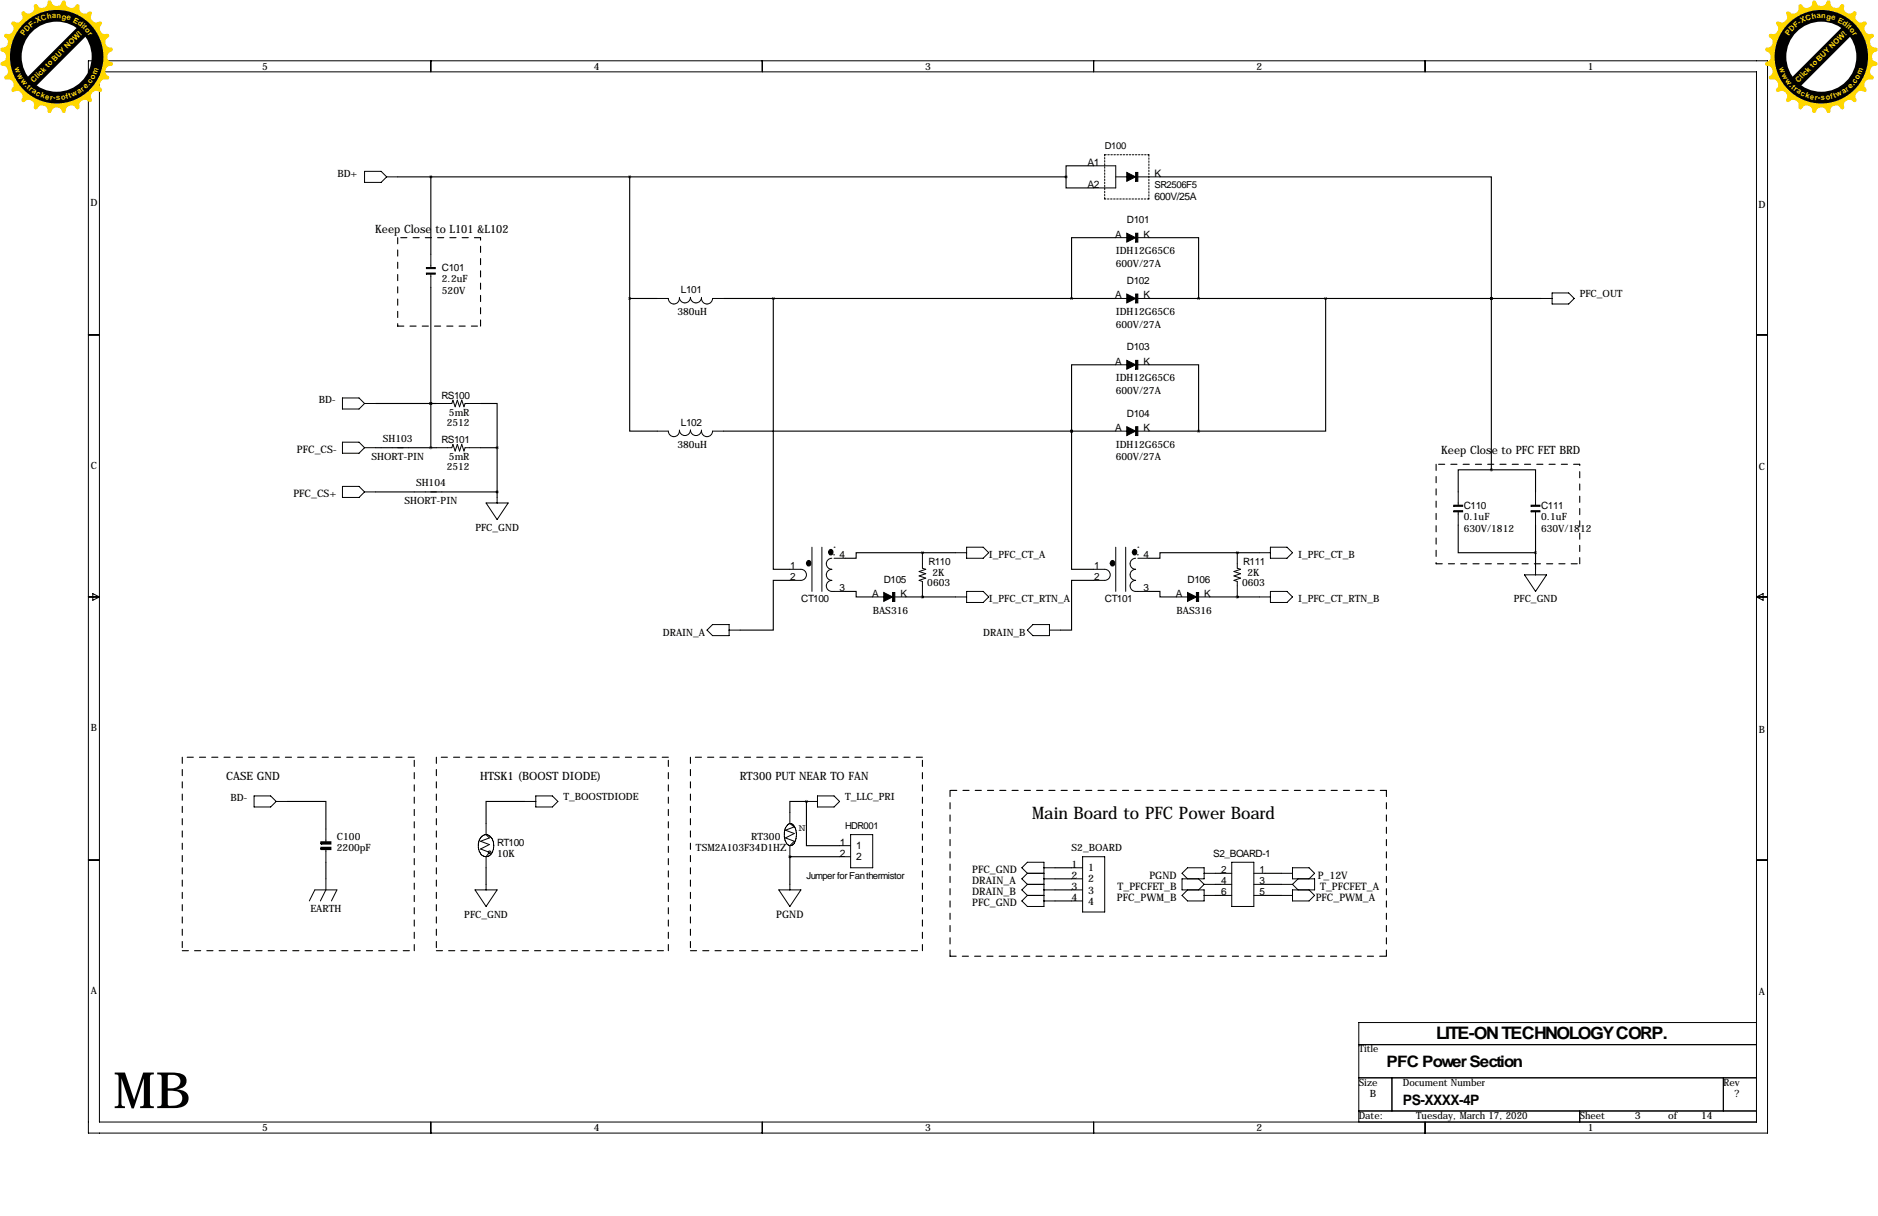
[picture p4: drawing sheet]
<svg xmlns="http://www.w3.org/2000/svg" width="432mm" height="279mm" viewBox="0 0 432 279" stroke-linecap="round" stroke-linejoin="round" font-family="sans-serif">
<g fill="none" stroke="#000" stroke-width=".23">
<path d="M20.3 14h386.1v246.3h-386.1zM22.9 16.5h381v241.3h-381zM99.1 14v2.5M175.3 14v2.5M251.5 14v2.5M327.7 14v2.5M83.8 39.4h3.8l1.3 1.2-1.3 1.3h-3.8zM251.5 38.1h5v5.1h-5M88.9 40.6h2.5M99.1 58.4v3.1M256.5 40.6h2.6M256.5 54.6h2.6"/>
<path d="M261.6 40.6h5.1M261.6 54.6h2.6M20.3 77h2.6M99.1 63v3M151.1 68.6h2.6a1.27 1.27 0 0 0 1.2 1.3 1.27 1.27 0 0 0 1.3-1.3M156.2 68.3a1.27 1.27 0 0 0 1.3 1.3 1.27 1.27 0 0 0 1.2-1.3 1.27 1.27 0 0 0 1.3 1.3 1.27 1.27 0 0 0 1.3-1.3M161.3 68.6a1.27 1.27 0 0 0 1.3 1.3 1.27 1.27 0 0 0 1.2-1.3h2.6M256.5 68.6h2.6M261.6 68.6h2.6M354.3 68.6h2.6M356.9 67.3h3.8l1.2 1.3-1.2 1.2h-3.8zM403.9 77h2.5"/>
<path d="M78.7 91.4h3.8l1.3 1.3-1.3 1.3h-3.8zM83.8 92.7h2.6M100.3 92.7h3.6l.2-.8 .5 1.6 .6-1.6 .5 1.6 .5-1.6 .5 1.6 .2-.8h3.6M151.1 99.1h2.6a1.27 1.27 0 0 0 1.2 1.2 1.27 1.27 0 0 0 1.3-1.2M156.2 98.8a1.27 1.27 0 0 0 1.3 1.3 1.27 1.27 0 0 0 1.2-1.3 1.27 1.27 0 0 0 1.3 1.3 1.27 1.27 0 0 0 1.3-1.3M161.3 99.1a1.27 1.27 0 0 0 1.3 1.2 1.27 1.27 0 0 0 1.2-1.2h2.6M256.5 99.1h2.6M256.5 83.8h2.6M261.6 99.1h2.6M261.6 83.8h2.6M78.7 101.6h3.8l1.3 1.3-1.3 1.2h-3.8zM78.7 111.8h3.8l1.3 1.2-1.3 1.3h-3.8z"/>
<path d="M83.8 102.9h2.6M83.8 113h2.6M100.3 102.9h3.6l.2-.8 .5 1.5 .6-1.5 .5 1.5 .5-1.5 .5 1.5 .2-.7h3.6M111.8 115.6h5l-2.5 3.8zM114.3 114.3v1.3M335.3 113v3.1M335.3 117.6v3.1M353.1 113v3.1M353.1 117.6v3.1M20.3 137.2h2.6M21.3 136.4l1.6 .8-1.6 .7zM181.6 130.8h2.5a1.27 1.27 0 0 1 1.3 1.3 1.27 1.27 0 0 1-1.3 1.2h-2.5"/>
<path d="M186.7 125.7v10.2M189 125.7v10.2M191.3 128.3a1.27 1.27 0 0 0-1.3 1.2 1.27 1.27 0 0 0 1.3 1.3 1.27 1.27 0 0 0-1.3 1.3 1.27 1.27 0 0 0 1.3 1.2 1.27 1.27 0 0 0-1.3 1.3 1.27 1.27 0 0 0 1.3 1.3h3M191.8 125.7h.1M191.8 128.3h2.5M200.7 137.2h2.5M205.7 137.2h2.6M212.1 127v3.6l.8 .2-1.6 .5 1.6 .5-1.6 .5 1.6 .5-1.6 .5 .8 .3v3.6M219.7 137.2h2.5M219.7 127h2.5M222.2 135.9h3.9l1.2 1.3-1.2 1.2h-3.9zM222.2 125.7h3.9l1.2 1.3-1.2 1.3h-3.9z"/>
<path d="M251.5 130.8h2.5a1.27 1.27 0 0 1 1.3 1.3 1.27 1.27 0 0 1-1.3 1.2h-2.5M256.5 125.7v10.2M258.8 125.7v10.2M261.1 128.3a1.27 1.27 0 0 0-1.3 1.2 1.27 1.27 0 0 0 1.3 1.3 1.27 1.27 0 0 0-1.3 1.3 1.27 1.27 0 0 0 1.3 1.2 1.27 1.27 0 0 0-1.3 1.3 1.27 1.27 0 0 0 1.3 1.3h3.1M261.6 125.7h.1M261.6 128.3h2.6M270.5 137.2h2.5M275.6 137.2h2.5M284.5 127v3.6l.7 .2-1.5 .5 1.5 .5-1.5 .5 1.5 .5-1.5 .5 .8 .3v3.6M289.6 137.2h2.5M289.6 127h2.5M292.1 135.9h3.8l1.3 1.3-1.3 1.2h-3.8z"/>
<path d="M292.1 125.7h3.8l1.3 1.3-1.3 1.3h-3.8zM350.5 132.1h5.1l-2.5 3.8zM353.1 130.8v1.3M403.9 137.2h2.5M403.9 137.2l1.5-.8v1.5zM163.8 143.5h3.8v2.5h-3.8l-1.2-1.2zM167.6 144.8h2.6M236.2 144.8l1.3-1.3h3.8v2.5h-3.8zM241.3 144.8h2.5M20.3 197.6h2.6M58.4 182.9h3.8l1.3 1.2-1.3 1.3h-3.8zM63.5 184.1h2.5"/>
<path d="M74.9 190.5v3M74.9 195.1v3M111.8 191.8l.7 .7-2 .8 2 .8-2 1 2 .7-.7 1M111.8 191.8a2.67 2.67 0 0 1 1.5 3.8l-.7 .9-.8 .3M111.8 191.8a2.72 2.72 0 0 0-1.9 2.2 2.72 2.72 0 0 0 1.3 2.7l.6 .1M111.8 189.2v2.6M111.8 196.8v2.6M120.6 184.1h2.6M123.2 182.9h3.8l1.3 1.2-1.3 1.3h-3.8zM181.3 189.4a1.19 1.19 0 0 1 1.6 1.1 3.8 3.8 0 0 1-.7 3.7 1.24 1.24 0 0 1-1.7-1.2 3.5 3.5 0 0 1 .8-3.6zM181.6 186.7v2.5l1 .8-2 .8 2 .7-2 1 2 .8-1 1v2.5M185.4 184.1h2.6"/>
<path d="M188 182.9h3.8l1.2 1.2-1.2 1.3h-3.8zM193 196.8h2.6M193 194.3h2.6M195.6 191.8h5.1v7.6h-5.1zM240 199.4h2.6M246.4 199.4h2.5M248.9 196.8h5.1v12.7h-5.1zM283.2 198.1h5.1v10.2h-5.1zM403.9 197.6h2.5M71.1 207l1.3-2.5h5.1l-1.3 2.5M74.9 201.9v2.6l-1.2 2.5M109.2 204.5h5.1l-2.5 3.8z"/>
<path d="M111.8 203.2v1.3M179.1 204.5h5l-2.5 3.8zM181.6 203.2v1.3M236.2 200.7l-1.3-1.3 1.3-1.3h3.8v10.2h-3.8l-1.3-1.3 1.3-1.3M236.2 200.7h3.8M236.2 203.2h3.8M236.2 205.7h3.8M236.2 200.7l-1.3 1.2 1.3 1.3M236.2 203.2l-1.3 1.3 1.3 1.2M240 201.9h2.6M240 204.5h2.6M240 207h2.6"/>
<path d="M246.4 201.9h2.5M246.4 204.5h2.5M246.4 207h2.5M273 201.9l-1.2-1.2 1.2-1.3h3.9v2.5h-5.1v2.6h5.1v2.5h-3.9l-1.2-1.3 1.2-1.2M275.6 201.9l1.3 1.3M276.9 200.7h2.5M276.9 203.2h2.5M276.9 205.7h2.5M276.9 203.2l-1.3 1.3M280.7 200.7h2.5M280.7 203.2h2.5M280.7 205.7h2.5"/>
<path d="M288.3 200.7h2.5M288.3 203.2h2.5M288.3 205.7h2.5M294.6 200.7h2.6M294.6 203.2h2.6M294.6 205.7h2.6M297.2 203.2l1.2 1.3M298.4 201.9l-1.2 1.3M301 201.9l1.3-1.2-1.3-1.3h-3.8v2.5h5.1v2.6h-5.1v2.5h3.8l1.3-1.3-1.3-1.2M403.9 234.9h-91.5v22.9M99.1 257.8v2.5M175.3 257.8v2.5"/>
<path d="M251.5 257.8v2.5M312.4 255.3h91.5M312.4 247.6h91.5M312.4 240h91.5M320 247.6v7.7M327.7 257.8v2.5M363.2 255.3v2.5M396.2 247.6v7.7"/>
<circle cx="191.8" cy="127.5" r=".05"/>
<circle cx="261.6" cy="127.5" r=".05"/>
<circle cx="112.6" cy="195.8" r=".3"/>
</g>
<g fill="none" stroke="#000" stroke-width=".25" stroke-dasharray="1.4 1.4">
<path d="M91.4 54.6v20.3M110.5 54.6h-19.1M91.4 74.9h19.1M110.5 74.9v-20.3M330.2 106.7v22.8M363.2 106.7h-33M330.2 129.5h33M363.2 129.5v-22.8M41.9 174v44.4M95.2 174h-53.3M100.3 174v44.4M153.7 174h-53.4"/>
<path d="M158.7 174v44.4M212.1 174h-53.4M218.4 181.6v38.1M318.8 181.6h-100.4M41.9 218.4h53.3M95.2 218.4v-44.4M100.3 218.4h53.4M153.7 218.4v-44.4M158.7 218.4h53.4M212.1 218.4v-44.4M218.4 219.7h100.4M318.8 219.7v-38.1"/>
</g>
<g fill="#000" stroke="#000" stroke-width=".23">
<path d="M259.1 39.6l2 1-2 1.1zM259.1 53.6l2 1-2 1zM261.1 39.6h.5v2.1h-.5zM261.1 53.6h.5v2h-.5zM98 62.7h2.1v.3h-2.1zM98 61.5h2.1v.2h-2.1zM259.1 67.6l2 1-2 1zM261.1 67.6h.5v2h-.5zM259.1 82.8l2 1-2 1zM259.1 98l2 1.1-2 1zM261.1 82.8h.5v2h-.5zM261.1 98h.5v2.1h-.5z"/>
<path d="M334.3 117.3h2v.3h-2zM334.3 116.1h2v.2h-2zM352 117.3h2.1v.3h-2.1zM352 116.1h2.1v.2h-2.1zM185.6 128.9a.55 .55 0 0 1 .8 .5 .55 .55 0 0 1-.8 .5l-.2-.4zM190.8 126.3a.56 .56 0 0 1 .7 .6 .56 .56 0 0 1-.8 .4l-.2-.5zM203.2 136.1l2 1.1-2 1zM205.2 136.1h.5v2.1h-.5zM255.5 128.9a.55 .55 0 0 1 .8 .5 .55 .55 0 0 1-.8 .5l-.2-.4zM260.6 126.3a.56 .56 0 0 1 .8 .6 .56 .56 0 0 1-.9 .4l-.2-.5zM273 136.1l2.1 1.1-2.1 1zM275.1 136.1h.5v2.1h-.5z"/>
</g>
<path d="M254 35.6h10.2M264.2 35.6v10.1M254 45.7v-10.1M264.2 45.7h-10.2" fill="none" stroke="#000" stroke-width=".23" stroke-dasharray=".4 .4"/>
<g fill="none" stroke="#000" stroke-width=".25">
<path d="M251.5 38.1h-6.4v2.5M91.4 40.6h153.7M99.1 40.6v17.8M144.8 40.6v28M245.1 40.6v2.6h6.4M256.5 54.6h-10.1v14M264.2 54.6h11.4v14M266.7 40.6h76.2v28M99.1 66v36.9M144.8 68.6v30.5h6.3M144.8 68.6h6.3M166.4 68.6h90.1"/>
<path d="M177.8 68.6v62.2h3.8M264.2 68.6h90.1M304.8 68.6v30.5h-29.2M342.9 68.6h.1M342.9 68.6v39.3M86.4 92.7h13.9M99.1 92.7h.1M110.5 92.7h3.8v10.2M166.4 99.1h90.1M246.4 99.1h.1M246.4 99.1v31.7h5.1M256.5 83.8h-10.1v15.3"/>
<path d="M264.2 83.8h11.4v15.3M264.2 99.1h11.4M86.4 102.9h13.9M86.4 113h27.9M110.5 102.9h3.8M114.3 113v1.3M114.3 102.9v10.1M342.9 107.9h-7.6v5.1M342.9 107.9h10.2v5.1M181.6 133.3h-3.8v11.5h-7.6M194.3 135.9h2.5v1.3h3.9M208.3 137.2h11.4"/>
<path d="M212.1 127h.1M212.1 127h-15.3v1.3h-2.5M212.1 137.2h.1M212.1 127h7.6M251.5 133.3h-5.1v11.5h-2.6M264.2 135.9h2.5v1.3h3.8M278.1 137.2h11.5M284.5 127h-17.8v1.3h-2.5M284.5 127h.1M284.5 137.2h.1M284.5 127h5.1M335.3 120.7v6.3h17.8"/>
<path d="M353.1 120.7v10.1M66 184.1h8.9v6.4M74.9 198.1v3.8M111.8 199.4v3.8M120.6 184.1h-8.8v5.1M181.6 196.8h.1M181.6 196.8h11.4M181.6 196.8v6.4M185.4 184.1h-3.8v2.6M185.4 184.1v10.2h7.6M185.4 184.1h.1M242.6 199.4h3.8"/>
<path d="M242.6 201.9h3.8M242.6 204.5h3.8M242.6 207h3.8M279.4 200.7h1.3M279.4 203.2h1.3M279.4 205.7h1.3M290.8 200.7h3.8M290.8 203.2h3.8M290.8 205.7h3.8"/>
</g>
<path d="M73.9 194.8h2v.3h-2zM73.9 193.5h2v.3h-2z" fill="#000" stroke="#000" stroke-width=".51"/>
<path d="M353 127a.05 .05 0 0 0 .1 0 .05 .05 0 0 0-.1 0zM99 40.6a.05 .05 0 0 0 .1 0 .05 .05 0 0 0-.1 0zM99 92.7a.05 .05 0 0 0 .1 0 .05 .05 0 0 0-.1 0zM99 92.7a.05 .05 0 0 0 .1 0 .05 .05 0 0 0-.1 0zM99 102.9a.05 .05 0 0 0 .1 0 .05 .05 0 0 0-.1 0z" fill="#000" stroke="#000" stroke-width=".63"/>
<path d="M2.7 5.1a1.03 1.03 0 0 0 .4 1.1 1.25 1.25 0 0 1-.3 1.3 1.25 1.25 0 0 1-1.3 .3l-.5 .2a1.03 1.03 0 0 0 .7 1 1.25 1.25 0 0 1 0 1.3 1.25 1.25 0 0 1-1.2 .6l-.4 .4a1.03 1.03 0 0 0 .9 .8 1.25 1.25 0 0 1 .4 1.3 1.25 1.25 0 0 1-1 .9l-.3 .4a1.03 1.03 0 0 0 1.1 .5 1.25 1.25 0 0 1 .7 1.2 1.25 1.25 0 0 1-.8 1.1l-.1 .5a1.03 1.03 0 0 0 1.2 .2 1.25 1.25 0 0 1 .9 1 1.25 1.25 0 0 1-.4 1.2v.6a1.03 1.03 0 0 0 1.2-.1 1.25 1.25 0 0 1 1.1 .6 1.25 1.25 0 0 1 0 1.3l.1 .6a1.03 1.03 0 0 0 1.1-.4 1.25 1.25 0 0 1 1.3 .3 1.25 1.25 0 0 1 .3 1.3l.2 .5a1.03 1.03 0 0 0 1-.7 1.25 1.25 0 0 1 1.3 0 1.25 1.25 0 0 1 .6 1.2l.4 .3a1.03 1.03 0 0 0 .8-.9 1.25 1.25 0 0 1 1.3-.3 1.25 1.25 0 0 1 .9 1l.4 .2a1.03 1.03 0 0 0 .5-1 1.25 1.25 0 0 1 1.2-.7 1.25 1.25 0 0 1 1.1 .7l.5 .2a1.03 1.03 0 0 0 .2-1.2 1.25 1.25 0 0 1 1-1 1.25 1.25 0 0 1 1.2 .5h.6a1.03 1.03 0 0 0-.1-1.2 1.25 1.25 0 0 1 .6-1.2 1.25 1.25 0 0 1 1.3 .1l.6-.1a1.03 1.03 0 0 0-.4-1.2 1.25 1.25 0 0 1 .3-1.2 1.25 1.25 0 0 1 1.3-.3l.5-.3a1.03 1.03 0 0 0-.7-1 1.25 1.25 0 0 1 0-1.3 1.25 1.25 0 0 1 1.2-.6l.3-.4a1.03 1.03 0 0 0-.9-.7 1.25 1.25 0 0 1-.3-1.3 1.25 1.25 0 0 1 1-.9l.2-.5a1.03 1.03 0 0 0-1-.5 1.25 1.25 0 0 1-.7-1.1 1.25 1.25 0 0 1 .7-1.1l.2-.6a1.03 1.03 0 0 0-1.2-.2 1.25 1.25 0 0 1-1-.9 1.25 1.25 0 0 1 .5-1.2v-.6a1.03 1.03 0 0 0-1.2 .1 1.25 1.25 0 0 1-1.2-.7 1.25 1.25 0 0 1 .1-1.3l-.1-.5a1.03 1.03 0 0 0-1.2 .4 1.25 1.25 0 0 1-1.2-.3 1.25 1.25 0 0 1-.3-1.3l-.3-.5a1.03 1.03 0 0 0-1 .7 1.25 1.25 0 0 1-1.3 0 1.25 1.25 0 0 1-.6-1.2l-.4-.4a1.03 1.03 0 0 0-.7 .9 1.25 1.25 0 0 1-1.3 .4 1.25 1.25 0 0 1-.9-1l-.5-.3a1.03 1.03 0 0 0-.5 1.1 1.25 1.25 0 0 1-1.1 .7 1.25 1.25 0 0 1-1.1-.8l-.6-.1a1.03 1.03 0 0 0-.2 1.2 1.25 1.25 0 0 1-.9 .9 1.25 1.25 0 0 1-1.2-.4h-.6a1.03 1.03 0 0 0 .1 1.2 1.25 1.25 0 0 1-.7 1.1 1.25 1.25 0 0 1-1.3 0zM2.3 13a10.8 10.8 0 0 0 21.5 0 10.8 10.8 0 0 0-21.5 0z" fill-rule="evenodd" fill="#ffd700"/>
<path d="M2.3 13a10.8 10.8 0 0 0 21.5 0 10.8 10.8 0 0 0-21.5 0zM4.8 13a8.2 8.2 0 0 0 16.5 0 8.2 8.2 0 0 0-16.5 0z" fill-rule="evenodd" fill="#000"/>
<circle cx="13" cy="13" r="8.2" fill="none" stroke="#000" stroke-width=".35"/>
<path d="M6.3 17.8l11.5-11.5 1 .9 1 1.1-11.5 11.5-1.1-1z" fill="#000"/>
<path d="M408.4 5.1a1.03 1.03 0 0 0 .4 1.1 1.25 1.25 0 0 1-.3 1.3 1.25 1.25 0 0 1-1.3 .3l-.5 .2a1.03 1.03 0 0 0 .7 1 1.25 1.25 0 0 1 0 1.3 1.25 1.25 0 0 1-1.2 .6l-.3 .4a1.03 1.03 0 0 0 .9 .8 1.25 1.25 0 0 1 .3 1.3 1.25 1.25 0 0 1-1 .9l-.2 .4a1.03 1.03 0 0 0 1 .5 1.25 1.25 0 0 1 .7 1.2 1.25 1.25 0 0 1-.7 1.1l-.2 .5a1.03 1.03 0 0 0 1.2 .2 1.25 1.25 0 0 1 1 1 1.25 1.25 0 0 1-.5 1.2v.6a1.03 1.03 0 0 0 1.2-.1 1.25 1.25 0 0 1 1.2 .6 1.25 1.25 0 0 1-.1 1.3l.1 .6a1.03 1.03 0 0 0 1.2-.4 1.25 1.25 0 0 1 1.2 .3 1.25 1.25 0 0 1 .3 1.3l.3 .5a1.03 1.03 0 0 0 1-.7 1.25 1.25 0 0 1 1.3 0 1.25 1.25 0 0 1 .6 1.2l.4 .3a1.03 1.03 0 0 0 .7-.9 1.25 1.25 0 0 1 1.3-.3 1.25 1.25 0 0 1 .9 1l.5 .2a1.03 1.03 0 0 0 .5-1 1.25 1.25 0 0 1 1.1-.7 1.25 1.25 0 0 1 1.1 .7l.6 .2a1.03 1.03 0 0 0 .2-1.2 1.25 1.25 0 0 1 .9-1 1.25 1.25 0 0 1 1.2 .5h.6a1.03 1.03 0 0 0-.1-1.2 1.25 1.25 0 0 1 .7-1.2 1.25 1.25 0 0 1 1.3 .1l.5-.1a1.03 1.03 0 0 0-.4-1.2 1.25 1.25 0 0 1 .3-1.2 1.25 1.25 0 0 1 1.3-.3l.5-.3a1.03 1.03 0 0 0-.7-1 1.25 1.25 0 0 1 0-1.3 1.25 1.25 0 0 1 1.2-.6l.4-.4a1.03 1.03 0 0 0-.9-.7 1.25 1.25 0 0 1-.4-1.3 1.25 1.25 0 0 1 1-.9l.3-.5a1.03 1.03 0 0 0-1.1-.5 1.25 1.25 0 0 1-.7-1.1 1.25 1.25 0 0 1 .8-1.1l.1-.6a1.03 1.03 0 0 0-1.2-.2 1.25 1.25 0 0 1-.9-.9 1.25 1.25 0 0 1 .4-1.2v-.6a1.03 1.03 0 0 0-1.2 .1 1.25 1.25 0 0 1-1.1-.7 1.25 1.25 0 0 1 0-1.3l-.1-.5a1.03 1.03 0 0 0-1.1 .4 1.25 1.25 0 0 1-1.3-.3 1.25 1.25 0 0 1-.3-1.3l-.2-.5a1.03 1.03 0 0 0-1 .7 1.25 1.25 0 0 1-1.3 0 1.25 1.25 0 0 1-.6-1.2l-.4-.4a1.03 1.03 0 0 0-.8 .9 1.25 1.25 0 0 1-1.3 .4 1.25 1.25 0 0 1-.9-1l-.4-.3a1.03 1.03 0 0 0-.5 1.1 1.25 1.25 0 0 1-1.2 .7 1.25 1.25 0 0 1-1.1-.8l-.5-.1a1.03 1.03 0 0 0-.2 1.2 1.25 1.25 0 0 1-1 .9 1.25 1.25 0 0 1-1.2-.4h-.6a1.03 1.03 0 0 0 .1 1.2 1.25 1.25 0 0 1-.6 1.1 1.25 1.25 0 0 1-1.3 0zM408 13a10.8 10.8 0 0 0 21.5 0 10.8 10.8 0 0 0-21.5 0z" fill-rule="evenodd" fill="#ffd700"/>
<path d="M408 13a10.8 10.8 0 0 0 21.5 0 10.8 10.8 0 0 0-21.5 0zM410.5 13a8.2 8.2 0 0 0 16.5 0 8.2 8.2 0 0 0-16.5 0z" fill-rule="evenodd" fill="#000"/>
<circle cx="418.8" cy="13" r="8.2" fill="none" stroke="#000" stroke-width=".35"/>
<path d="M412 17.8l11.5-11.5 1.1 .9 .9 1.1-11.5 11.5-1-1z" fill="#000"/>
<text font-size="11.5" x="26.1" y="254.6">MB</text>
<g font-size="4">
<text x="237.3" y="188.2">Main Board to PFC Power Board</text>
<text x="330.2" y="238.8">LITE-ON TECHNOLOGY CORP.</text>
</g>
<text font-size="3.6" x="318.8" y="245.1">PFC Power Section</text>
<text font-size="3.3" x="322.6" y="254">PS-XXXX-4P</text>
<g font-size="2.6">
<text x="86.3" y="53.4">Keep Close to L101 &amp;L102</text>
<text x="331.4" y="104.2">Keep Close to PFC FET BRD</text>
<text x="52" y="179.2">CASE GND</text>
<text x="110.4" y="179.2">HTSK1 (BOOST DIODE)</text>
<text x="170.1" y="179.2">RT300 PUT NEAR TO FAN</text>
</g>
<g font-size="2.4">
<text x="250" y="38.1">A1</text>
<text x="265.4" y="40.6">K</text>
<text x="250" y="43.2">A2</text>
<text x="265.4" y="46">600V/25A</text>
<text x="68.3" y="104.1">PFC_CS-</text>
<text x="67.5" y="114.3">PFC_CS+</text>
<text x="193.1" y="194.3">1</text>
<text x="193.1" y="196.8">2</text>
<text x="196.8" y="195.1">1</text>
<text x="196.8" y="197.6">2</text>
<text x="223.5" y="203.2">DRAIN_A</text>
<text x="223.5" y="200.7">PFC_GND</text>
<text x="246.3" y="199.4">1</text>
<text x="246.3" y="201.9">2</text>
<text x="250.2" y="200.2">1</text>
<text x="250.2" y="202.8">2</text>
<text x="264.3" y="201.9">PGND</text>
<text x="303" y="201.9">P_12V</text>
<text x="223.5" y="205.7">DRAIN_B</text>
<text x="223.5" y="208.3">PFC_GND</text>
<text x="246.3" y="204.5">3</text>
<text x="246.3" y="207">4</text>
<text x="250.2" y="205.3">3</text>
<text x="250.2" y="207.8">4</text>
<text x="256.8" y="207">PFC_PWM_B</text>
<text x="256.9" y="204.5">T_PFCFET_B</text>
<text x="302.5" y="207">PFC_PWM_A</text>
<text x="303.5" y="204.5">T_PFCFET_A</text>
<text x="178.5" y="210.8">PGND</text>
</g>
<g font-size="2.3">
<text x="60.3" y="16">5</text>
<text x="136.5" y="16">4</text>
<text x="212.7" y="16">3</text>
<text x="288.9" y="16">2</text>
<text x="365.1" y="16">1</text>
<text x="77.6" y="40.6">BD+</text>
<text x="20.8" y="47.3">D</text>
<text x="404.3" y="47.8">D</text>
<text x="259.1" y="51.3">D101</text>
<text x="256.4" y="54.6">A</text>
<text x="256.5" y="58.4">IDH12G65C6</text>
<text x="262.9" y="54.6">K</text>
<text x="101.6" y="62.2">C101</text>
<text x="101.6" y="64.8">2.2uF</text>
<text x="256.5" y="61.3">600V/27A</text>
<text x="259.1" y="65.3">D102</text>
<text x="101.6" y="67.7">520V</text>
<text x="156.6" y="67.3">L101</text>
<text x="256.4" y="68.6">A</text>
<text x="262.9" y="68.6">K</text>
<text x="363.2" y="68.3">PFC_OUT</text>
<text x="155.8" y="72.4">380uH</text>
<text x="256.5" y="72.4">IDH12G65C6</text>
<text x="256.5" y="75.3">600V/27A</text>
<text x="256.4" y="83.8">A</text>
<text x="259.1" y="80.5">D103</text>
<text x="262.9" y="83.8">K</text>
<text x="256.5" y="87.6">IDH12G65C6</text>
<text x="73.3" y="92.7">BD-</text>
<text x="101.5" y="91.7">RS100</text>
<text x="103.2" y="95.6">5mR</text>
<text x="256.5" y="90.5">600V/27A</text>
<text x="259.1" y="95.8">D104</text>
<text x="88" y="101.6">SH103</text>
<text x="101.5" y="101.9">RS101</text>
<text x="102.7" y="97.8">2512</text>
<text x="156.6" y="97.8">L102</text>
<text x="256.4" y="99.1">A</text>
<text x="262.9" y="99.1">K</text>
<text x="20.9" y="107.7">C</text>
<text x="85.4" y="105.8">SHORT-PIN</text>
<text x="102.7" y="107.9">2512</text>
<text x="103.2" y="105.8">5mR</text>
<text x="155.8" y="102.9">380uH</text>
<text x="256.5" y="102.9">IDH12G65C6</text>
<text x="256.5" y="105.8">600V/27A</text>
<text x="404.4" y="108">C</text>
<text x="95.7" y="111.8">SH104</text>
<text x="93" y="115.9">SHORT-PIN</text>
<text x="336.5" y="116.8">C110</text>
<text x="336.5" y="119.4">0.1uF</text>
<text x="354.3" y="119.4">0.1uF</text>
<text x="354.3" y="116.8">C111</text>
<text x="109.3" y="121.9">PFC_GND</text>
<text x="336.5" y="122.3">630V/1812</text>
<text x="354.3" y="122.3">630V/1812</text>
<text x="181.7" y="130.8">1</text>
<text x="193" y="128.3">4</text>
<text x="213.5" y="129.8">R110</text>
<text x="227.3" y="128.3">I_PFC_CT_A</text>
<text x="251.6" y="130.8">1</text>
<text x="262.9" y="128.3">4</text>
<text x="285.9" y="129.8">R111</text>
<text x="298.4" y="128.3">I_PFC_CT_B</text>
<text x="181.7" y="133.3">2</text>
<text x="193" y="135.9">3</text>
<text x="200.5" y="137.2">A</text>
<text x="203.2" y="133.9">D105</text>
<text x="207" y="137.2">K</text>
<text x="213.2" y="134.6">0603</text>
<text x="214.4" y="132.4">2K</text>
<text x="251.6" y="133.3">2</text>
<text x="262.9" y="135.9">3</text>
<text x="270.4" y="137.2">A</text>
<text x="273" y="133.9">D106</text>
<text x="276.9" y="137.2">K</text>
<text x="285.6" y="134.6">0603</text>
<text x="286.8" y="132.4">2K</text>
<text x="184.2" y="138.4">CT100</text>
<text x="200.7" y="141">BAS316</text>
<text x="227.3" y="138.4">I_PFC_CT_RTN_A</text>
<text x="254.1" y="138.4">CT101</text>
<text x="270.5" y="141">BAS316</text>
<text x="298.4" y="138.4">I_PFC_CT_RTN_B</text>
<text x="348.1" y="138.4">PFC_GND</text>
<text x="152.4" y="146">DRAIN_A</text>
<text x="226.1" y="146">DRAIN_B</text>
<text x="20.9" y="167.9">B</text>
<text x="404.4" y="168.4">B</text>
<text x="53" y="184.1">BD-</text>
<text x="129.5" y="183.9">T_BOOSTDIODE</text>
<text x="194.3" y="183.9">T_LLC_PRI</text>
<text x="183.6" y="191">N</text>
<text x="77.5" y="193">C100</text>
<text x="77.5" y="195.6">2200pF</text>
<text x="114.3" y="194.3">RT100</text>
<text x="114.3" y="196.8">10K</text>
<text x="160" y="195.6">TSM2A103F34D1HZ</text>
<text x="172.7" y="193">RT300</text>
<text x="246.4" y="195.6">S2_BOARD</text>
<text x="278.9" y="196.8">S2_BOARD-1</text>
<text x="280.8" y="200.7">2</text>
<text x="280.8" y="203.2">4</text>
<text x="289.6" y="200.7">1</text>
<text x="289.6" y="203.2">3</text>
<text x="71.4" y="209.5">EARTH</text>
<text x="280.8" y="205.7">6</text>
<text x="289.6" y="205.7">5</text>
<text x="106.8" y="210.8">PFC_GND</text>
<text x="20.9" y="228.4">A</text>
<text x="404.4" y="228.6">A</text>
<text x="312.4" y="241.8">Title</text>
<text x="312.4" y="249.4">Size</text>
<text x="315" y="252">B</text>
<text x="322.6" y="249.4">Document Number</text>
<text x="396.2" y="249.4">Rev</text>
<text x="398.8" y="252">?</text>
<text x="312.4" y="257">Date:</text>
<text x="325.6" y="257">Tuesday, March 17, 2020</text>
<text x="363.2" y="257">Sheet</text>
<text x="375.9" y="257">3</text>
<text x="383.5" y="257">of</text>
<text x="391.2" y="257">14</text>
<text x="60.3" y="259.9">5</text>
<text x="136.5" y="259.9">4</text>
<text x="212.7" y="259.9">3</text>
<text x="288.9" y="259.9">2</text>
<text x="365.1" y="259.9">1</text>
</g>
<g font-size="2.2">
<text x="254" y="34.3">D100</text>
<text x="265.4" y="43.2">SR2506F5</text>
<text x="194.3" y="190.5">HDR001</text>
<text x="185.4" y="201.9">Jumper for Fan thermistor</text>
</g>
<g font-size="1.7" fill="#ffd700">
<text x="8" y="5.7" transform="rotate(-33 8 5.7)">-</text>
<text x="8.6" y="5.4" transform="rotate(-27 8.6 5.4)">X</text>
<text x="9.6" y="4.9" transform="rotate(-18 9.6 4.9)">C</text>
<text x="10.9" y="4.4" transform="rotate(-11 10.9 4.4)">h</text>
<text x="12" y="4.3" transform="rotate(-4 12 4.3)">a</text>
<text x="13" y="4.2" transform="rotate(3 13 4.2)">n</text>
<text x="14.1" y="4.3" transform="rotate(11 14.1 4.3)">g</text>
<text x="15.2" y="4.5" transform="rotate(17 15.2 4.5)">e</text>
<text x="16.7" y="5" transform="rotate(28 16.7 5)">E</text>
<text x="17.7" y="5.5" transform="rotate(35 17.7 5.5)">d</text>
<text x="413.8" y="5.7" transform="rotate(-33 413.8 5.7)">-</text>
<text x="414.3" y="5.4" transform="rotate(-27 414.3 5.4)">X</text>
<text x="415.4" y="4.9" transform="rotate(-18 415.4 4.9)">C</text>
<text x="416.6" y="4.4" transform="rotate(-11 416.6 4.4)">h</text>
<text x="417.7" y="4.3" transform="rotate(-4 417.7 4.3)">a</text>
<text x="418.7" y="4.2" transform="rotate(3 418.7 4.2)">n</text>
<text x="419.9" y="4.3" transform="rotate(11 419.9 4.3)">g</text>
<text x="420.9" y="4.5" transform="rotate(17 420.9 4.5)">e</text>
<text x="422.4" y="5" transform="rotate(28 422.4 5)">E</text>
<text x="423.5" y="5.5" transform="rotate(35 423.5 5.5)">d</text>
<text x="5.5" y="8.3" transform="rotate(-54 5.5 8.3)">P</text>
<text x="6.2" y="7.4" transform="rotate(-46 6.2 7.4)">D</text>
<text x="7.2" y="6.4" transform="rotate(-38 7.2 6.4)">F</text>
<text x="18.6" y="6.2" transform="rotate(41 18.6 6.2)">i</text>
<text x="19" y="6.5" transform="rotate(44 19 6.5)">t</text>
<text x="19.4" y="6.9" transform="rotate(50 19.4 6.9)">o</text>
<text x="20.1" y="7.8" transform="rotate(56 20.1 7.8)">r</text>
<text x="411.3" y="8.3" transform="rotate(-54 411.3 8.3)">P</text>
<text x="412" y="7.4" transform="rotate(-46 412 7.4)">D</text>
<text x="412.9" y="6.4" transform="rotate(-38 412.9 6.4)">F</text>
<text x="424.3" y="6.2" transform="rotate(41 424.3 6.2)">i</text>
<text x="424.7" y="6.5" transform="rotate(44 424.7 6.5)">t</text>
<text x="425.2" y="6.9" transform="rotate(50 425.2 6.9)">o</text>
<text x="425.9" y="7.8" transform="rotate(56 425.9 7.8)">r</text>
<text x="3.3" y="15.7" transform="rotate(71 3.3 15.7)">w</text>
<text x="3.9" y="17.2" transform="rotate(61 3.9 17.2)">w</text>
<text x="22.2" y="17.2" transform="rotate(-70 22.2 17.2)">m</text>
<text x="409.1" y="15.7" transform="rotate(71 409.1 15.7)">w</text>
<text x="409.6" y="17.2" transform="rotate(61 409.6 17.2)">w</text>
<text x="427.9" y="17.2" transform="rotate(-70 427.9 17.2)">m</text>
<text x="4.7" y="18.6" transform="rotate(52 4.7 18.6)">w</text>
<text x="5.6" y="19.8" transform="rotate(46 5.6 19.8)">.</text>
<text x="6" y="20.2" transform="rotate(42 6 20.2)">t</text>
<text x="6.6" y="20.7" transform="rotate(38 6.6 20.7)">r</text>
<text x="7.2" y="21.2" transform="rotate(33 7.2 21.2)">a</text>
<text x="7.8" y="19" transform="rotate(-45 7.8 19)">Click to BUY NOW!</text>
<text x="8.2" y="21.8" transform="rotate(26 8.2 21.8)">c</text>
<text x="9.2" y="22.3" transform="rotate(19 9.2 22.3)">k</text>
<text x="10.3" y="22.7" transform="rotate(13 10.3 22.7)">e</text>
<text x="11.4" y="22.9" transform="rotate(7 11.4 22.9)">r</text>
<text x="12.2" y="23" transform="rotate(3 12.2 23)">-</text>
<text x="12.9" y="23.1" transform="rotate(-2 12.9 23.1)">s</text>
<text x="14.1" y="23" transform="rotate(-9 14.1 23)">o</text>
<text x="15.3" y="22.8" transform="rotate(-15 15.3 22.8)">f</text>
<text x="16" y="22.6" transform="rotate(-19 16 22.6)">t</text>
<text x="16.7" y="22.4" transform="rotate(-25 16.7 22.4)">w</text>
<text x="18.1" y="21.7" transform="rotate(-33 18.1 21.7)">a</text>
<text x="19.1" y="21.1" transform="rotate(-39 19.1 21.1)">r</text>
<text x="19.7" y="20.5" transform="rotate(-44 19.7 20.5)">e</text>
<text x="20.5" y="19.8" transform="rotate(-49 20.5 19.8)">.</text>
<text x="20.9" y="19.3" transform="rotate(-54 20.9 19.3)">c</text>
<text x="21.6" y="18.3" transform="rotate(-61 21.6 18.3)">o</text>
<text x="410.4" y="18.6" transform="rotate(52 410.4 18.6)">w</text>
<text x="411.4" y="19.8" transform="rotate(46 411.4 19.8)">.</text>
<text x="411.8" y="20.2" transform="rotate(42 411.8 20.2)">t</text>
<text x="412.3" y="20.7" transform="rotate(38 412.3 20.7)">r</text>
<text x="413" y="21.2" transform="rotate(33 413 21.2)">a</text>
<text x="413.5" y="19" transform="rotate(-45 413.5 19)">Click to BUY NOW!</text>
<text x="413.9" y="21.8" transform="rotate(26 413.9 21.8)">c</text>
<text x="415" y="22.3" transform="rotate(19 415 22.3)">k</text>
<text x="416.1" y="22.7" transform="rotate(13 416.1 22.7)">e</text>
<text x="417.2" y="22.9" transform="rotate(7 417.2 22.9)">r</text>
<text x="418" y="23" transform="rotate(3 418 23)">-</text>
<text x="418.7" y="23.1" transform="rotate(-2 418.7 23.1)">s</text>
<text x="419.8" y="23" transform="rotate(-9 419.8 23)">o</text>
<text x="421.1" y="22.8" transform="rotate(-15 421.1 22.8)">f</text>
<text x="421.7" y="22.6" transform="rotate(-19 421.7 22.6)">t</text>
<text x="422.4" y="22.4" transform="rotate(-25 422.4 22.4)">w</text>
<text x="423.9" y="21.7" transform="rotate(-33 423.9 21.7)">a</text>
<text x="424.8" y="21.1" transform="rotate(-39 424.8 21.1)">r</text>
<text x="425.4" y="20.5" transform="rotate(-44 425.4 20.5)">e</text>
<text x="426.2" y="19.8" transform="rotate(-49 426.2 19.8)">.</text>
<text x="426.6" y="19.3" transform="rotate(-54 426.6 19.3)">c</text>
<text x="427.3" y="18.3" transform="rotate(-61 427.3 18.3)">o</text>
</g>
</svg>
